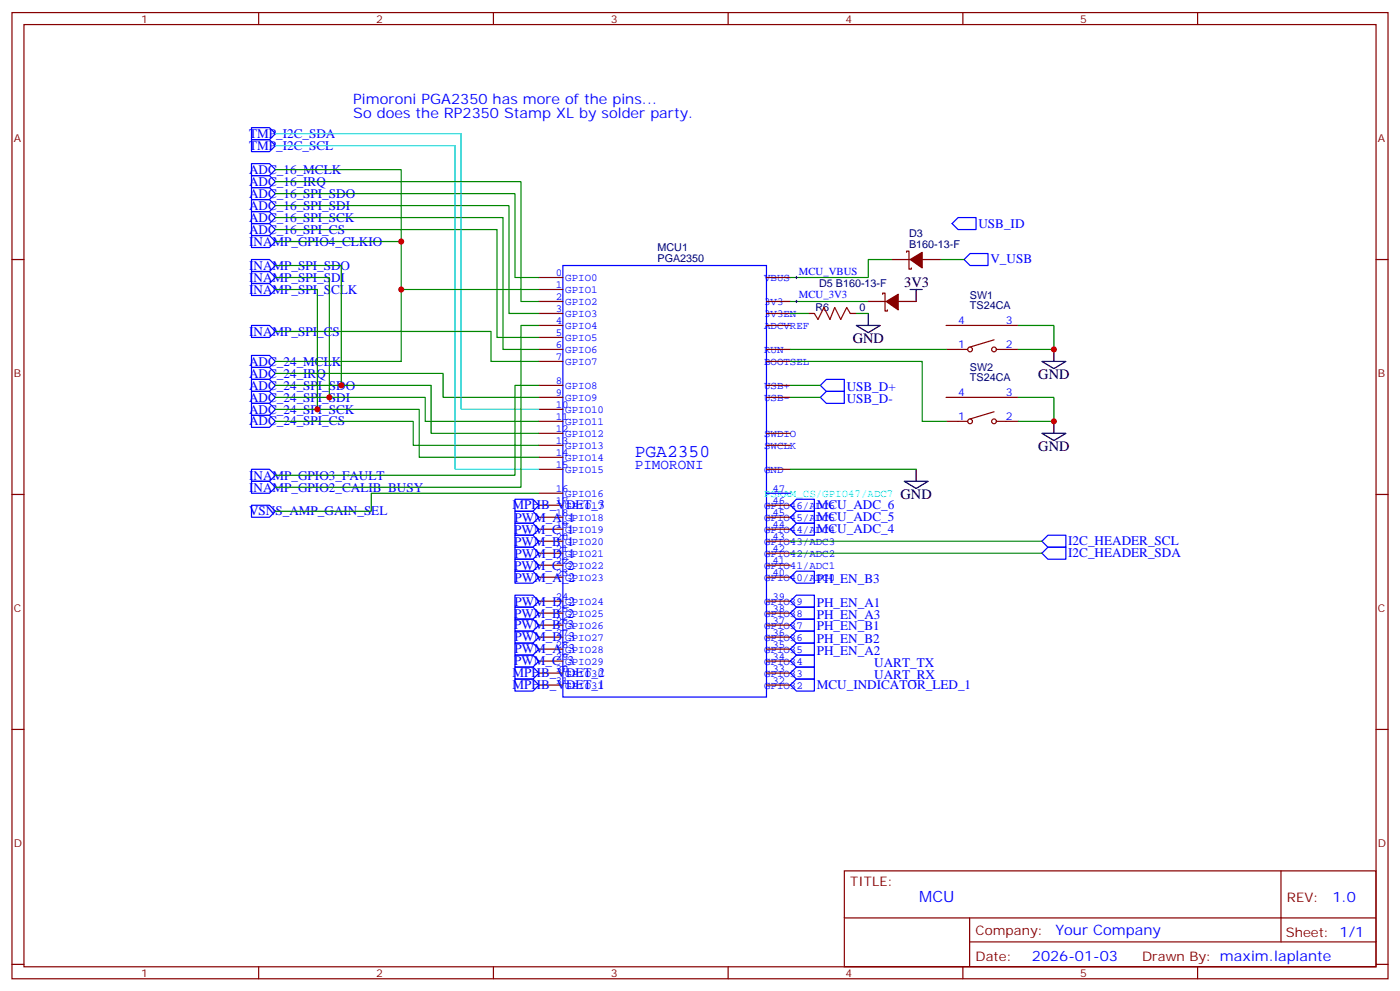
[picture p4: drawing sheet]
<svg xmlns="http://www.w3.org/2000/svg" width="412mm" height="292mm" viewBox="0 0 412 292" stroke-linecap="round" stroke-linejoin="round" font-family="sans-serif">
<g fill="none" stroke="#870000" stroke-width=".35">
<path d="M3.5 3.7h405.4v284.3h-405.4zM7.1 7.2h398.2v277.3h-398.2zM76.2 3.7v3.5M145.3 3.7v3.5M214.5 3.7v3.5M283.6 3.7v3.5M352.8 3.7v3.5M3.5 76.4h3.6M262.8 76.4h5.3M267.1 74.3v-.4h.7v5.3h.7v-.4M271.6 76.4h5.3M405.3 76.4h3.6"/>
<path d="M158.7 81.7h7.1M158.7 85.2h7.1M158.7 88.7h7.1M158.7 92.3h7.1M158.7 95.8h7.1M158.7 99.3h7.1M225.8 81.7h7M225.8 88.7h7M225.8 92.3h7M225.8 95.8h7M238.1 92.3h1.8M250.5 92.3h1.7"/>
<path d="M255.8 88.7h5.3M260 86.6v-.3h.7v5.2h.7v-.3M264.6 88.7h5.3M278.7 95.8h21.2M158.7 113.4h7.1M158.7 106.4h7.1M158.7 102.8h7.1M158.7 116.9h7.1M225.8 113.4h7M225.8 106.4h7M225.8 102.8h7M225.8 116.9h7"/>
<path d="M278.7 102.8h6.3M278.7 116.9h21.2M292.8 100l-7 2.1M293.5 102.8h6.4M158.7 131.1h7.1M158.7 134.6h7.1M158.7 138.1h7.1M158.7 127.5h7.1M158.7 124h7.1M158.7 120.5h7.1M225.8 131.1h7M225.8 138.1h7"/>
<path d="M225.8 127.5h7M278.7 124h6.3M292.8 121.2l-7 2.1M293.5 124h6.4M3.5 145.5h3.6M158.7 148.7h7.1M158.7 152.2h7.1M158.7 155.8h7.1M158.7 159.3h7.1M158.7 145.2h7.1M225.8 148.7h7M225.8 152.2h7"/>
<path d="M225.8 155.8h7M225.8 159.3h7M405.3 145.5h3.6M158.7 162.8h7.1M158.7 166.3h7.1M158.7 169.9h7.1M158.7 176.9h7.1M225.8 162.8h7M225.8 166.3h7M225.8 169.9h7M225.8 176.9h7M158.7 180.4h7.1"/>
<path d="M158.7 184h7.1M158.7 187.5h7.1M158.7 191h7.1M158.7 194.6h7.1M158.7 198.1h7.1M225.8 180.4h7M225.8 184h7M225.8 187.5h7M225.8 191h7M225.8 194.6h7M225.8 198.1h7M3.5 214.7h3.6"/>
<path d="M158.7 201.6h7.1M225.8 201.6h7M405.3 214.7h3.6M248.7 256.3h156.6v28.2h-156.6zM377.3 256.3v20.9M248.7 270.1h156.5M285.6 277.2h119.6M285.6 270.1v14.2M3.5 283.8h3.6M76.2 284.5v3.5M145.3 284.5v3.5M214.5 284.5v3.5"/>
<path d="M283.6 284.5v3.5M352.8 284.5v3.5M405.3 283.8h3.6"/>
<circle cx="285.8" cy="102.8" r=".71"/>
<circle cx="292.8" cy="102.8" r=".71"/>
<circle cx="285.8" cy="124" r=".71"/>
<circle cx="292.8" cy="124" r=".71"/>
</g>
<g fill="none" stroke="#00f" stroke-width=".35">
<path d="M74.1 37.6h5.3l1.7 1.7-1.7 1.8h-5.3zM74.1 58.7h5.3l1.7 1.8-1.7 1.8h-5.3zM74.1 55.2h5.3l1.7 1.8-1.7 1.7h-5.3zM74.1 48.2h5.3l1.7 1.7-1.7 1.8h-5.3zM74.1 51.7h5.3l1.7 1.7-1.7 1.8h-5.3zM74.1 41.1h5.3l1.7 1.8-1.7 1.7h-5.3zM74.1 79.9h5.3l1.7 1.8-1.7 1.7h-5.3zM74.1 76.4h5.3l1.7 1.7-1.7 1.8h-5.3zM74.1 65.8h5.3l1.7 1.8-1.7 1.7h-5.3zM74.1 62.3h5.3l1.7 1.7-1.7 1.8h-5.3zM74.1 69.3h5.3l1.7 1.8-1.7 1.7h-5.3zM165.8 78.1h60v127h-60z"/>
<path d="M282.2 64h5.3v3.6h-5.3l-1.7-1.8zM285.8 74.6h5.2v3.5h-5.2l-1.8-1.7zM74.1 83.4h5.3l1.7 1.8-1.7 1.8h-5.3zM74.1 95.8h5.3l1.7 1.7-1.7 1.8h-5.3zM74.1 111.7h5.3l1.7 1.7-1.7 1.8h-5.3zM74.1 115.2h5.3l1.7 1.7-1.7 1.8h-5.3zM74.1 118.7h5.3l1.7 1.8-1.7 1.7h-5.3zM74.1 104.6h5.3l1.7 1.8-1.7 1.7h-5.3zM74.1 108.1h5.3l1.7 1.8-1.7 1.8h-5.3zM241.7 113.4l1.7-1.7h5.3v3.5h-5.3zM241.7 116.9l1.7-1.7h5.3v3.5h-5.3zM74.1 138.1h5.3l1.7 1.8-1.7 1.7h-5.3z"/>
<path d="M74.1 122.2h5.3l1.7 1.8-1.7 1.8h-5.3zM74.1 141.6h5.3l1.7 1.8-1.7 1.8h-5.3zM74.1 148.7h5.3l1.7 1.8-1.7 1.7h-5.3zM151.7 154h5.3l1.7 1.8-1.7 1.7h-5.3zM151.7 150.5h5.3l1.7 1.7-1.7 1.8h-5.3zM151.7 157.5h5.3l1.7 1.8-1.7 1.7h-5.3zM151.7 146.9h5.3l1.7 1.8-1.7 1.8h-5.3zM225.8 145.2h7M234.6 154h5.3v3.5h-5.3l-1.8-1.7zM234.6 150.5h5.3v3.5h-5.3l-1.8-1.8zM234.6 146.9h5.3v3.6h-5.3l-1.8-1.8zM306.9 159.3l1.8-1.8h5.3v3.5h-5.3z"/>
<path d="M151.7 161h5.3l1.7 1.8-1.7 1.8h-5.3zM151.7 175.2h5.3l1.7 1.7-1.7 1.8h-5.3zM151.7 168.1h5.3l1.7 1.8-1.7 1.7h-5.3zM151.7 164.6h5.3l1.7 1.7-1.7 1.8h-5.3zM151.7 178.7h5.3l1.7 1.7-1.7 1.8h-5.3zM232.8 176.9l1.8-1.7h5.3v3.5h-5.3zM232.8 169.9l1.8-1.8h5.3v3.5h-5.3zM234.6 178.7h5.3v3.5h-5.3l-1.8-1.8zM308.7 161h5.3v3.6h-5.3l-1.8-1.8zM151.7 192.8h5.3l1.7 1.8-1.7 1.7h-5.3zM151.7 185.7h5.3l1.7 1.8-1.7 1.8h-5.3zM151.7 189.3h5.3l1.7 1.7-1.7 1.8h-5.3z"/>
<path d="M151.7 182.2h5.3l1.7 1.8-1.7 1.7h-5.3zM151.7 196.3h5.3l1.7 1.8-1.7 1.7h-5.3zM151.7 199.8h5.3l1.7 1.8-1.7 1.8h-5.3zM232.8 184l1.8-1.8h5.3v3.5h-5.3zM232.8 191l1.8-1.7h5.3v3.5h-5.3zM232.8 187.5l1.8-1.8h5.3v3.6h-5.3zM232.8 194.6l1.8-1.8h5.3v3.5h-5.3zM234.6 199.8h5.3v3.6h-5.3l-1.8-1.8zM234.6 196.3h5.3v3.5h-5.3l-1.8-1.7z"/>
</g>
<g fill="none" stroke="#008700" stroke-width=".35">
<path d="M81.1 57h70.6v24.7h7M81.1 49.9h37.1v56.5h-37.1M81.1 53.4h72.4v35.3h5.2M81.1 60.5h68.8v31.8h8.8M81.1 64h67.1v38.8h10.5M81.1 67.6h65.3v31.7h12.3M81.1 78.1h19.4v35.3M81.1 71.1h37.1M262.8 76.4h-7v5.3h-23M276.9 76.4h7.1M81.1 81.7h15.9v35.2M81.1 97.5h63.5v8.9h14.1"/>
<path d="M81.1 85.2h12.4v35.3M118.2 85.2h40.5M158.7 95.8h-5.2v47.6h-72.4M232.8 92.3h5.3M232.8 88.7h23M252.2 92.3h3.6M299.9 95.8h10.5v7h-10.5M81.1 113.4h45.9v14.1h31.7M81.1 116.9h44.1v7.1h33.5M81.1 109.9h49.4v7h28.2M158.7 113.4h-7v26.5h-70.6M232.8 102.8h45.9"/>
<path d="M232.8 106.4h38.8v17.6h7.1M232.8 113.4h8.9M232.8 116.9h8.9M299.9 116.9h10.5v7.1h-10.5M81.1 120.5h42.4v14.1h35.2M81.1 124h40.6v7.1h37M232.8 138.1h37.1M158.7 145.2h-49.3v5.3h-28.3M232.8 159.3h74.1M232.8 162.8h74.1"/>
</g>
<path d="M252.2 95.8h7.1l-3.5 2.1zM255.8 92.3v3.5M268.1 85.2h3.5M269.9 85.2v3.5M306.9 106.4h7.1l-3.6 2.1zM310.4 102.8v3.6M269.9 138.1v3.5M306.9 127.5h7.1l-3.6 2.1zM310.4 124v3.5M266.3 141.6h7.1l-3.5 2.2z" fill="none" stroke="#000" stroke-width=".35"/>
<path d="M81.1 39.3h54.7v81.2h22.9M81.1 42.9h53v95.2h24.6" fill="none" stroke="#0cc" stroke-width=".35"/>
<path d="M239.9 92.3l1 1.7 1.8-3.5 1.8 3.5 1.4-3.5 1.7 3.5 1.8-3.5 1.1 1.8" fill="none" stroke="#a10000" stroke-width=".35"/>
<path d="M234.2 81.7h.7M234.2 88.7h.7M234.6 81.3v.7M234.6 88.4v.7" fill="none" stroke="#000" stroke-width=".29"/>
<g fill="#870000" stroke="#870000" stroke-width=".35">
<path d="M268.1 76.4l3.5-2.1v4.5z"/>
<path d="M261.1 88.7l3.5-2.1v4.6z"/>
</g>
<g fill="#c00">
<circle cx="310.4" cy="102.8" r=".88"/>
<circle cx="310.4" cy="124" r=".88"/>
<circle cx="118.2" cy="71.1" r=".88"/>
<circle cx="100.5" cy="113.4" r=".88"/>
<circle cx="97" cy="116.9" r=".88"/>
<circle cx="118.2" cy="85.2" r=".88"/>
<circle cx="93.5" cy="120.5" r=".88"/>
</g>
<text font-size="5.3" fill="#00f" x="187" y="134.6">PGA2350</text>
<text font-size="4.6" fill="#00f" x="270.8" y="265.3">MCU</text>
<g font-size="4.2" fill="#00f">
<text x="104.1" y="30.5">Pimoroni PGA2350 has more of the pins...</text>
<text x="104.1" y="34.7">So does the RP2350 Stamp XL by solder party.</text>
<text x="187" y="138.1">PIMORONI</text>
<text x="392.5" y="265.6">1.0</text>
<text x="310.9" y="275.1">Your Company</text>
<text x="304" y="282.9">2026-01-03</text>
</g>
<g font-size="4.2">
<text x="266.3" y="84.5">3V3</text>
<text x="251.2" y="101.1">GND</text>
<text x="305.9" y="111.7">GND</text>
<text x="305.9" y="132.8">GND</text>
<text x="265.3" y="146.9">GND</text>
</g>
<g font-size="3.9" fill="#00f">
<text x="73.4" y="40.6">TMP_I2C_SDA</text>
<text x="73.4" y="44.1">TMP_I2C_SCL</text>
<text x="73.4" y="51.2">ADC_16_MCLK</text>
<text x="73.4" y="58.2">ADC_16_SPI_SDO</text>
<text x="73.4" y="54.7">ADC_16_IRQ</text>
<text x="73.4" y="65.3">ADC_16_SPI_SCK</text>
<text x="73.4" y="61.8">ADC_16_SPI_SDI</text>
<text x="73.4" y="68.8">ADC_16_SPI_CS</text>
<text x="288.2" y="67">USB_ID</text>
<text x="73.4" y="72.3">INAMP_GPIO4_CLKIO</text>
<text x="291.7" y="77.5">V_USB</text>
<text x="73.4" y="82.9">INAMP_SPI_SDI</text>
<text x="73.4" y="79.4">INAMP_SPI_SDO</text>
<text x="73.4" y="86.4">INAMP_SPI_SCLK</text>
<text x="73.4" y="98.8">INAMP_SPI_CS</text>
<text x="73.4" y="107.6">ADC_24_MCLK</text>
<text x="73.4" y="111.1">ADC_24_IRQ</text>
<text x="73.4" y="114.7">ADC_24_SPI_SDO</text>
<text x="73.4" y="118.2">ADC_24_SPI_SDI</text>
<text x="249.4" y="115">USB_D+</text>
<text x="249.4" y="118.5">USB_D-</text>
<text x="73.4" y="121.7">ADC_24_SPI_SCK</text>
<text x="73.4" y="125.2">ADC_24_SPI_CS</text>
<text x="73.4" y="141.1">INAMP_GPIO3_FAULT</text>
<text x="73.4" y="144.7">INAMP_GPIO2_CALIB_BUSY</text>
<text x="151" y="149.9">MPHB_VDET_3</text>
<text x="240.6" y="149.9">MCU_ADC_6</text>
<text x="73.4" y="151.6">VSNS_AMP_GAIN_SEL</text>
<text x="151.5" y="153.5">PWM_A_1</text>
<text x="240.6" y="153.4">MCU_ADC_5</text>
<text x="151.4" y="157">PWM_C_1</text>
<text x="151.4" y="160.5">PWM_B_1</text>
<text x="240.6" y="157">MCU_ADC_4</text>
<text x="314.7" y="160.5">I2C_HEADER_SCL</text>
<text x="151.4" y="167.9">PWM_C_2</text>
<text x="151.5" y="164.1">PWM_D_1</text>
<text x="314.7" y="164.1">I2C_HEADER_SDA</text>
<text x="151.5" y="171.4">PWM_A_2</text>
<text x="240.6" y="171.5">PH_EN_B3</text>
<text x="151.5" y="178.5">PWM_D_2</text>
<text x="240.6" y="178.5">PH_EN_A1</text>
<text x="151.4" y="185.2">PWM_B_3</text>
<text x="151.4" y="182">PWM_B_2</text>
<text x="240.6" y="185.5">PH_EN_B1</text>
<text x="240.6" y="182.1">PH_EN_A3</text>
<text x="151.5" y="188.8">PWM_D_3</text>
<text x="240.6" y="189.2">PH_EN_B2</text>
<text x="151.4" y="195.8">PWM_C_3</text>
<text x="151.5" y="192.3">PWM_A_3</text>
<text x="240.6" y="192.7">PH_EN_A2</text>
<text x="257.5" y="196.3">UART_TX</text>
<text x="151" y="199.2">MPHB_VDET_2</text>
<text x="151" y="202.9">MPHB_VDET_1</text>
<text x="240.6" y="202.9">MCU_INDICATOR_LED_1</text>
<text x="257.5" y="199.8">UART_RX</text>
</g>
<g font-size="3.9" fill="#800">
<text x="250.5" y="260.9">TITLE:</text>
<text x="379.1" y="265.6">REV:</text>
<text x="287.4" y="275.1">Company:</text>
<text x="378.7" y="275.7">Sheet: 1/1</text>
<text x="287.4" y="282.8">Date:</text>
<text x="336.4" y="282.8">Draw</text>
<text x="346.6" y="282.8">n By: maxim.laplante</text>
</g>
<g font-size="3.2" fill="#800">
<text x="41.6" y="6.7">1</text>
<text x="110.8" y="6.7">2</text>
<text x="179.9" y="6.7">3</text>
<text x="249.1" y="6.7">4</text>
<text x="318.2" y="6.7">5</text>
<text x="4.1" y="41.8">A</text>
<text x="405.9" y="41.8">A</text>
<text x="4.1" y="110.9">B</text>
<text x="405.9" y="110.9">B</text>
<text x="4.1" y="180.1">C</text>
<text x="405.9" y="180.1">C</text>
<text x="4.1" y="249.2">D</text>
<text x="405.9" y="249.2">D</text>
<text x="41.6" y="287.5">1</text>
<text x="110.8" y="287.5">2</text>
<text x="179.9" y="287.5">3</text>
<text x="249.1" y="287.5">4</text>
<text x="318.2" y="287.5">5</text>
</g>
<g font-size="3.2" fill="#000080">
<text x="267.8" y="69.7">D3</text>
<text x="193.7" y="77.1">PGA2350</text>
<text x="193.7" y="73.8">MCU1</text>
<text x="267.8" y="72.8">B160-13-F</text>
<text x="241.3" y="84.6">D5 B160-13-F</text>
<text x="285.7" y="87.9">SW1</text>
<text x="240.2" y="91.6">R6</text>
<text x="253.2" y="91.6">0</text>
<text x="285.7" y="91.1">TS24CA</text>
<text x="285.7" y="112.2">TS24CA</text>
<text x="285.7" y="109">SW2</text>
</g>
<g font-size="3.2" fill="#00f">
<text x="163.7" y="81.3">0</text>
<text x="166.5" y="82.7">GPIO0</text>
<text x="225.1" y="82.7">VBUS</text>
<text x="235.3" y="80.8">MCU_VBUS</text>
<text x="163.7" y="84.8">1</text>
<text x="163.7" y="88.4">2</text>
<text x="166.5" y="86.3">GPIO1</text>
<text x="166.5" y="89.8">GPIO2</text>
<text x="225.1" y="89.8">3V3</text>
<text x="235.3" y="87.8">MCU_3V3</text>
<text x="163.7" y="91.9">3</text>
<text x="163.7" y="95.4">4</text>
<text x="166.5" y="93.3">GPIO3</text>
<text x="225.1" y="93.3">3V3EN</text>
<text x="282.2" y="95.4">4</text>
<text x="296.3" y="95.4">3</text>
<text x="163.7" y="99">5</text>
<text x="166.5" y="96.8">GPIO4</text>
<text x="166.5" y="100.4">GPIO5</text>
<text x="225.1" y="96.8">ADCVREF</text>
<text x="163.7" y="106">7</text>
<text x="163.7" y="102.5">6</text>
<text x="166.5" y="107.4">GPIO7</text>
<text x="166.5" y="103.9">GPIO6</text>
<text x="225.1" y="107.4">BOOTSEL</text>
<text x="225.1" y="103.9">RUN</text>
<text x="282.2" y="102.5">1</text>
<text x="296.3" y="102.5">2</text>
<text x="163.7" y="113.1">8</text>
<text x="163.7" y="116.6">9</text>
<text x="166.5" y="114.5">GPIO8</text>
<text x="166.5" y="118">GPIO9</text>
<text x="225.1" y="114.5">USB+</text>
<text x="225.1" y="118">USB-</text>
<text x="282.2" y="116.6">4</text>
<text x="296.3" y="116.6">3</text>
<text x="163.7" y="123.6">11</text>
<text x="163.7" y="120.1">10</text>
<text x="166.5" y="125.1">GPIO11</text>
<text x="166.5" y="121.5">GPIO10</text>
<text x="282.2" y="123.6">1</text>
<text x="296.3" y="123.6">2</text>
<text x="163.7" y="130.7">13</text>
<text x="163.7" y="127.2">12</text>
<text x="166.5" y="128.6">GPIO12</text>
<text x="225.1" y="128.6">SWDIO</text>
<text x="163.7" y="134.2">14</text>
<text x="163.7" y="137.8">15</text>
<text x="166.5" y="132.1">GPIO13</text>
<text x="166.5" y="135.6">GPIO14</text>
<text x="225.1" y="132.1">SWCLK</text>
<text x="166.5" y="139.2">GPIO15</text>
<text x="225.1" y="139.2">GND</text>
<text x="163.7" y="148.3">17</text>
<text x="163.7" y="144.8">16</text>
<text x="166.5" y="149.8">GPIO17</text>
<text x="166.5" y="146.2">GPIO16</text>
<text x="225.1" y="149.8">GPIO46/ADC6</text>
<text x="227.5" y="144.8">47</text>
<text x="227.5" y="148.3">46</text>
<text x="163.7" y="151.9">18</text>
<text x="163.7" y="155.4">19</text>
<text x="166.5" y="153.3">GPIO18</text>
<text x="225.1" y="153.3">GPIO45/ADC5</text>
<text x="227.5" y="151.9">45</text>
<text x="227.5" y="155.4">44</text>
<text x="163.7" y="158.9">20</text>
<text x="166.5" y="156.8">GPIO19</text>
<text x="166.5" y="160.3">GPIO20</text>
<text x="225.1" y="160.3">GPIO43/ADC3</text>
<text x="225.1" y="156.8">GPIO44/ADC4</text>
<text x="227.5" y="158.9">43</text>
<text x="163.7" y="162.5">21</text>
<text x="163.7" y="166">22</text>
<text x="166.5" y="163.9">GPIO21</text>
<text x="166.5" y="167.4">GPIO22</text>
<text x="225.1" y="167.4">GPIO41/ADC1</text>
<text x="225.1" y="163.9">GPIO42/ADC2</text>
<text x="227.5" y="166">41</text>
<text x="227.5" y="162.5">42</text>
<text x="163.7" y="169.5">23</text>
<text x="166.5" y="170.9">GPIO23</text>
<text x="225.1" y="170.9">GPIO40/ADC0</text>
<text x="227.5" y="169.5">40</text>
<text x="163.7" y="176.6">24</text>
<text x="166.5" y="178">GPIO24</text>
<text x="225.1" y="178">GPIO39</text>
<text x="227.5" y="176.6">39</text>
<text x="163.7" y="180.1">25</text>
<text x="163.7" y="183.6">26</text>
<text x="166.5" y="181.5">GPIO25</text>
<text x="166.5" y="185">GPIO26</text>
<text x="225.1" y="185">GPIO37</text>
<text x="225.1" y="181.5">GPIO38</text>
<text x="227.5" y="183.6">37</text>
<text x="227.5" y="180.1">38</text>
<text x="163.7" y="187.1">27</text>
<text x="163.7" y="190.7">28</text>
<text x="166.5" y="188.6">GPIO27</text>
<text x="225.1" y="188.6">GPIO36</text>
<text x="227.5" y="190.7">35</text>
<text x="227.5" y="187.1">36</text>
<text x="163.7" y="194.2">29</text>
<text x="163.7" y="197.7">30</text>
<text x="166.5" y="192.1">GPIO28</text>
<text x="166.5" y="195.6">GPIO29</text>
<text x="225.1" y="195.6">GPIO34</text>
<text x="225.1" y="192.1">GPIO35</text>
<text x="227.5" y="197.7">33</text>
<text x="227.5" y="194.2">34</text>
<text x="163.7" y="201.3">31</text>
<text x="166.5" y="199.1">GPIO30</text>
<text x="166.5" y="202.7">GPIO31</text>
<text x="225.1" y="202.7">GPIO32</text>
<text x="225.1" y="199.1">GPIO33</text>
<text x="227.5" y="201.3">32</text>
</g>
<text font-size="3.2" fill="#0ff" x="225.1" y="146.2">PSRAM_CS/GPIO47/ADC7</text>
</svg>
